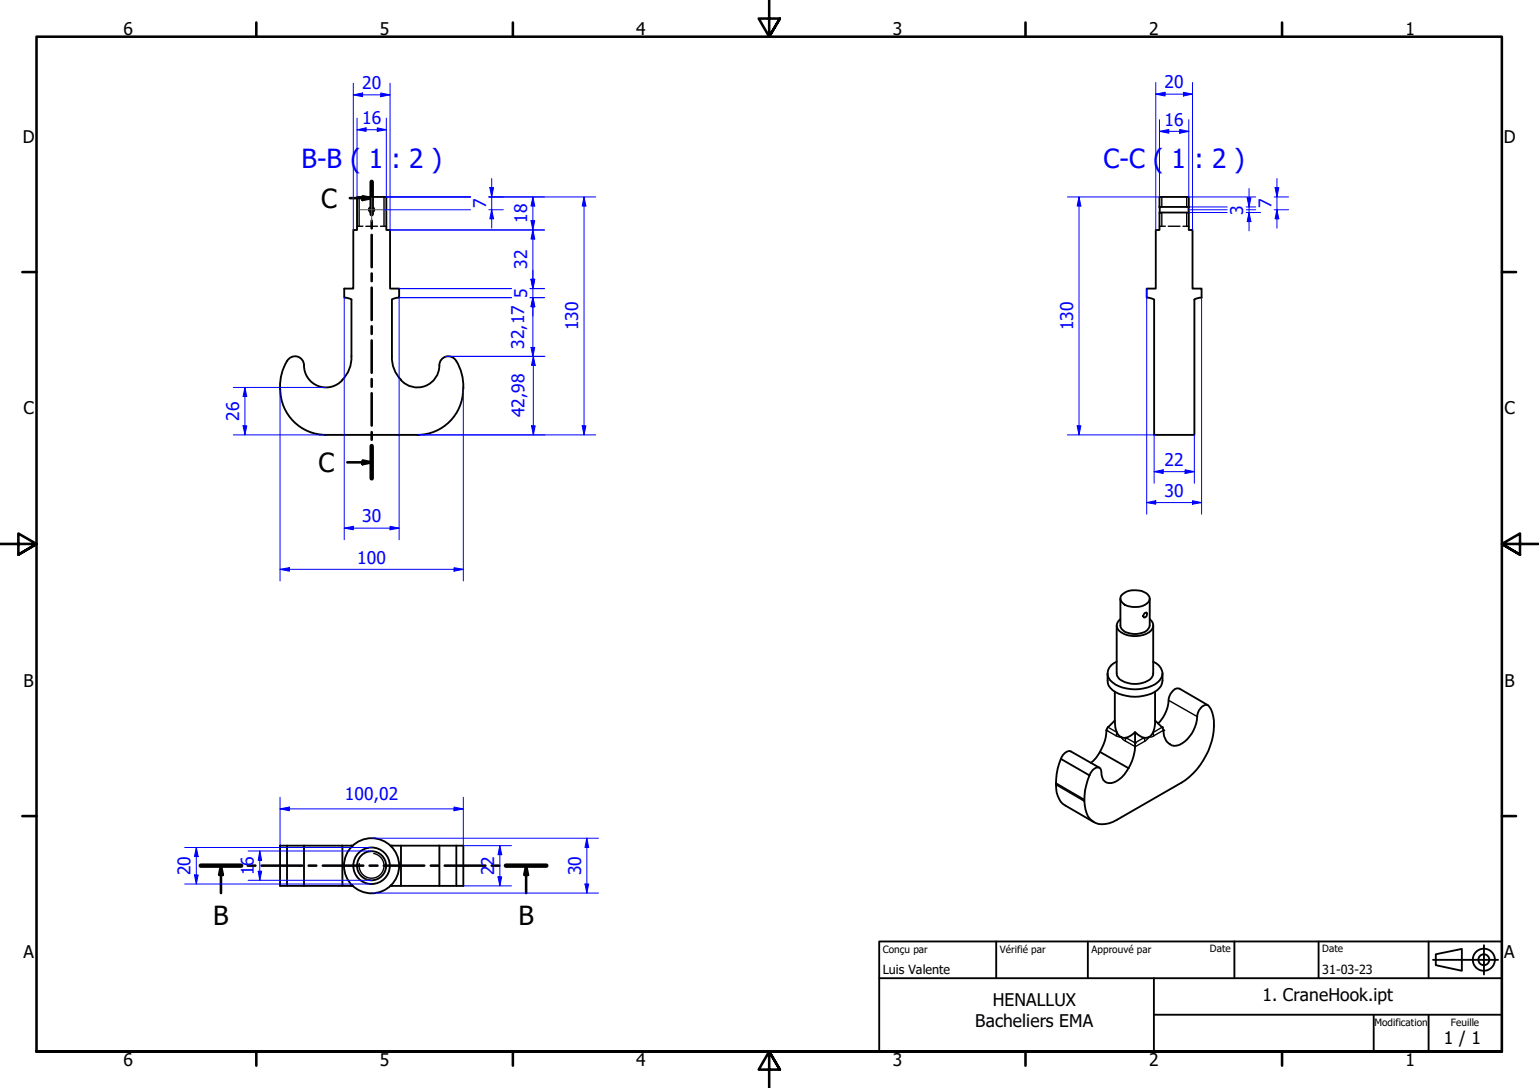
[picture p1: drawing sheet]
<svg xmlns="http://www.w3.org/2000/svg" width="420mm" height="297mm" viewBox="0 0 420 297" stroke-linecap="round" stroke-linejoin="round" font-family="sans-serif">
<!-- layer: Visible (ISO) -->
<g fill="none" stroke="#000" stroke-width=".51">
<path d="M316.5 53.8h8v2.7h-8zM316.5 56.5v1.5M324.5 56.5v1.5M78.4 98.5a13.3 13.3 0 0 0-1.9 7.3M78.4 98.6a2.44 2.44 0 0 1 2.8-1.3 2.44 2.44 0 0 1 1.8 2.4 6 6 0 0 0 3.9 5.7 6 6 0 0 0 6.6-1.6M95.9 97.3a8.5 8.5 0 0 1-2.5 6.4M107 81.8l1.1-.4 .9-.1v-2.5h-2.5v-16h-1v-9h-8v9h-1v16h-2.5v2.5l.9 .1 1.1 .4-.1 15.5M107 81.8v15.5M107 97.3a8.5 8.5 0 0 0 2.5 6.4M327.9 81.3l.1-2.5h-2.4v-16h-1.1v-4.8h-8v4.8h-1v16h-2.4v2.5l.9 .1 1 .4M327.9 81.3l-1.8 .5v36.9h-11v-36.9M76.5 105.8v.5"/>
<path d="M76.5 106.3a12.5 12.5 0 0 0 12.5 12.4M109.5 103.7a6.1 6.1 0 0 0 6.9 1.6 6.1 6.1 0 0 0 3.6-6.1 2.56 2.56 0 0 1 2.5-1.9 2.56 2.56 0 0 1 2.5 2 13.7 13.7 0 0 1 1.5 7M126.4 106.3a12.5 12.5 0 0 1-12.5 12.4h-24.9M304.9 170.8v13a3.2 3.2 0 0 0 3.1 2.7 6.7 6.7 0 0 0 6.5-1.5l.3-1.2v-13M305.9 163.4v7.4a2.86 2.86 0 0 0 2.7 2.2 5.4 5.4 0 0 0 4.9-1.3l.4-.9v-7.4M305.9 169a2.2 2.2 0 0 0-.9 2.3 2.2 2.2 0 0 0 1.8 1.7 7.3 7.3 0 0 0 7.4-.8 2 2 0 0 0-.3-3.2M306.4 162.3a5.8 5.8 0 0 1 7 .1 1.66 1.66 0 0 1-.9 2.7 5.9 5.9 0 0 1-6-.5 1.44 1.44 0 0 1-.1-2.3zM312.5 167.4l.6-.2a.89 .89 0 0 1-.8 1.4l-.2-.4zM302.4 183.8a4.4 4.4 0 0 0 1.4 4.7 11.2 11.2 0 0 0 12.1 0 3.3 3.3 0 0 0 1.5-2.6v-2.1M304.4 196.7l-1.9 1.9a1.74 1.74 0 0 0-.5 1.7 13.3 13.3 0 0 1-4.2 8M304.4 196.7l.3 2.6 .5 1.2 .6 .6M304.4 188.8v7.9"/>
<path d="M304.9 180.6a3.3 3.3 0 0 0-2.5 3 3.3 3.3 0 0 0 2.1 3.3 11.2 11.2 0 0 0 11.5-.6 3 3 0 0 0-.3-5.2l-.9-.5M309.9 199.9v2.9a11.9 11.9 0 0 1-1.8 6.9M315.3 196.7l-.1 1.9a2.67 2.67 0 0 1-2.9 2.8l-1.2-.5-1.2-1-1.3 1a2.71 2.71 0 0 1-2.5 .4M315.3 196.7l1.9 1.9 .4 .8a4.4 4.4 0 0 0 1.8 3.8M315.3 188.8v7.9M329.8 192.5l-7.8-4.5a2.14 2.14 0 0 0-2.5 1.5l-.4 1.1a10 10 0 0 1-2.9 6.9M288.3 213.9a6.5 6.5 0 0 0 2.6 6l7.7 4.6M289.6 207.2l7.8 4.5M297.4 211.7a18.4 18.4 0 0 0-1.4 6.7M300.2 209.6l-7.8-4.4a2.39 2.39 0 0 0-2.8 2 16.9 16.9 0 0 0-1.3 6.7M300.3 205.3l7.8 4.4M308.1 209.7a6.6 6.6 0 0 1-5.4 4.1 2.52 2.52 0 0 1-2-3.1 1.05 1.05 0 0 0-.6-1.1 1.05 1.05 0 0 0-1.2 .2l-.8 .8-.7 1.1"/>
<path d="M319.3 203.2h.1M319.4 203.2a3.3 3.3 0 0 0 4-.7 9.9 9.9 0 0 0 3.5-7.4l.4-1.2a2.1 2.1 0 0 1 2.5-1.3 9.1 9.1 0 0 1 1.5 7 20 20 0 0 1-8.7 14.1l-17.7 10.1a5.6 5.6 0 0 1-7.8-.9 10.1 10.1 0 0 1-1.1-4.5l-7.7-4.5M78.4 230.9v11h-1.9v-11h19.4M83 230.9v11M93.5 230.9v11h-15.1M95.9 230.9l.2 .2M95.9 230.9h.5M106.6 230.9h.3M106.9 230.9l-.2 .2M106.9 230.9h19.6v11h-1.9M109.5 230.9v11h-2.6M120 230.9v11"/>
<path d="M124.6 230.9v11h-15.1M93.5 241.9h2.4M95.9 241.9h.5M96.1 241.7l-.2 .2M106.6 241.9h.3M106.7 241.7l.2 .2"/>
<circle cx="101.4" cy="57.2" r=".73"/>
<circle cx="101.4" cy="236.4" r="4"/>
<circle cx="101.4" cy="236.4" r="5"/>
<circle cx="101.4" cy="236.4" r="7.5"/>
</g>
<!-- layer: Visible Narrow (ISO) -->
<g fill="none" stroke="#000" stroke-width=".38">
<path d="M98 53.8v8M104.8 53.8v8M317.2 53.8v2.7M317.2 58v3.8M324 53.8v2.7M324 58v3.8M302.1 199.4l2.6 1.5M302.5 198.6l2.4 1.3-.2 1M317.2 198.6l-2.4 1.4 .2 .9M317.6 199.4l-2.6 1.5M319 191.2l7.8 4.4M288.3 214.2l7.7 4.5"/>
<path d="M304.7 200.9l1.2 .3M305.8 201.1l.3 .2zM306.1 201.3l.5 .6 .6 .4M307.2 202.3l.2-.9 2.5 1.4 2.4-1.4 .2 1M307.2 202.3l2.7 1.5M312.5 202.4l-2.6 1.5M315 200.9l-.7 .3a.88 .88 0 0 0-1.1 .7l-.7 .5M102 233a3.4 3.4 0 0 1 2.8 4 3.4 3.4 0 0 1-3.9 2.7 3.4 3.4 0 0 1-2.8-3.9"/>
</g>
<!-- layer: Hidden (ISO) -->
<path d="M97.5 61.8h1.6M99.9 61.8h3.2M103.9 61.8h1.6M316.5 61.8h1.6M319 61.8h3.1M323 61.8h1.5" fill="none" stroke="#000" stroke-width=".38"/>
<!-- layer: Visible (ISO) -->
<g fill="#000">
<circle cx="302.1" cy="199.4" r=".25"/>
<circle cx="317.2" cy="198.6" r=".25"/>
<circle cx="317.6" cy="199.4" r=".25"/>
<circle cx="309.9" cy="202.8" r=".25"/>
</g>
<!-- layer: Visible Narrow (ISO) -->
<circle cx="306.1" cy="201.3" r=".19" fill="#000"/>
<!-- layer: Section Line (ISO) -->
<g fill="none" stroke="#000" stroke-width=".7">
<path d="M95.5 54.1h6M99 53.6l2.5 .5-2.5 .5zM101.5 49.6v8.9M101.5 60.2v2.1M101.5 64.1v8.8M101.5 74.7v2.1M101.5 78.5v8.9M101.5 89.1v2.1M101.5 92.9v8.9M101.5 103.5v2.1M101.5 107.4v8.8M101.5 118v2.1"/>
<path d="M94.8 126.2h6.7M99 125.7l2.5 .5-2.5 .5zM101.5 121.8v8.8M54.8 236.3h11M60.3 236.3l.5 2.6h-1zM60.3 236.3v7.5M67.6 236.3h2.1M71.4 236.3h11.1M84.3 236.3h2.1M88.1 236.3h11.1M100.9 236.3h2.2M104.8 236.3h11"/>
<path d="M117.6 236.3h2.1M121.4 236.3h11.1M134.2 236.3h2.1M138.1 236.3h11.1M143.6 236.3l.5 2.6h-1zM143.6 236.3v7.5"/>
</g>
<path d="M101.5 49.6v8.9M101.5 121.8v8.8M54.8 236.3h11M138.1 236.3h11.1" fill="none" stroke="#000" stroke-width="1.2"/>
<g fill="#000">
<path d="M99 53.6l2.5 .5-2.5 .5z" fill-rule="evenodd"/>
<path d="M99 125.7l2.5 .5-2.5 .5z" fill-rule="evenodd"/>
<path d="M60.3 236.3l.5 2.6h-1z" fill-rule="evenodd"/>
<path d="M143.6 236.3l.5 2.6h-1z" fill-rule="evenodd"/>
</g>
<!-- layer: Border (ISO) -->
<g fill="none" stroke="#000" stroke-width=".7">
<path d="M70 6.1v3.9M140 6.1v3.9M210 0v10l-2.9-4.9h5.8l-2.9 4.9 2.9-4.9M280 6.1v3.9M350 6.1v3.9M6.1 74.3h3.9M410 74.3h3.9M0 148.5h10l-5-2.8v5.7l5-2.9-5 2.9M420 148.5h-10l5-2.8v5.7l-5-2.9 5 2.9M6.1 222.8h3.9M410 222.8h3.9M10 287.1v-277.1h400v277.1h-400h400"/>
<path d="M70 287.1v3.8M140 287.1v3.8M212.9 292l-2.9-4.9 2.9 4.9h-5.8l2.9-4.9v9.9M280 287.1v3.8M350 287.1v3.8"/>
</g>
<!-- layer: Title (ISO) -->
<g fill="none" stroke="#000" stroke-width=".51">
<path d="M240 257h170v30.1h-170zM272 257v10.1M297 257v10.1M337 257v10.1M360 257v10.1M390 257v10.1M405.1 258v8.1M240 267.1h170M315 277h95M315 267.1v20M375 277v10.1M390 277v10.1"/>
<path d="M391.2 262.1h17.8M392 260.5l7.1-1.4v5.9l-7.1-1.5z"/>
<circle cx="405.1" cy="262" r="3"/>
<circle cx="405.1" cy="262" r="1.49"/>
</g>
<!-- layer: Dimension (ISO) -->
<path d="M66.9 105.8v2.5" fill="none" stroke="#00f" stroke-width=".27"/>
<path d="M66.9 105.8l.5 2.5h-1z" fill-rule="evenodd" fill="#00f"/>
<path d="M66.9 105.8l.5 2.5h-1zM66.9 116.3v2.4" fill="none" stroke="#00f" stroke-width=".27"/>
<path d="M66.4 116.3h1l-.5 2.4z" fill-rule="evenodd" fill="#00f"/>
<path d="M63.7 105.8h25.3M63.7 118.7h25.3M66.4 116.3h1l-.5 2.4zM66.9 108.3v8M124 155.4h2.5" fill="none" stroke="#00f" stroke-width=".27"/>
<path d="M124 155l2.5 .4-2.5 .5z" fill-rule="evenodd" fill="#00f"/>
<path d="M76.5 155.4h2.5M124 155l2.5 .4-2.5 .5z" fill="none" stroke="#00f" stroke-width=".27"/>
<path d="M76.5 155.4l2.5-.4v.9z" fill-rule="evenodd" fill="#00f"/>
<path d="M145.6 97.3v2.4M76.5 106.3v52.3M126.5 106.3v52.3M76.5 155.4l2.5-.4v.9zM79 155.4h45" fill="none" stroke="#00f" stroke-width=".27"/>
<path d="M145.6 97.3l.5 2.4h-1z" fill-rule="evenodd" fill="#00f"/>
<path d="M145.6 97.3l.5 2.4h-1zM145.6 116.3v2.4" fill="none" stroke="#00f" stroke-width=".27"/>
<path d="M145.1 116.3h1l-.5 2.4z" fill-rule="evenodd" fill="#00f"/>
<path d="M122.4 97.3h26.4M145.6 99.7v16.6M114 118.7h34.8M145.1 116.3h1l-.5 2.4zM94 144.2h2.5" fill="none" stroke="#00f" stroke-width=".27"/>
<path d="M94 144.2l2.5-.5v.9z" fill-rule="evenodd" fill="#00f"/>
<path d="M94 144.2l2.5-.5v.9zM106.5 144.2h2.5" fill="none" stroke="#00f" stroke-width=".27"/>
<path d="M106.5 143.7l2.5 .5-2.5 .4z" fill-rule="evenodd" fill="#00f"/>
<path d="M97.5 35.4h2.4M94 81.3v66.1M109 81.3v66.1M96.5 144.2h10M106.5 143.7l2.5 .5-2.5 .4z" fill="none" stroke="#00f" stroke-width=".27"/>
<path d="M97.5 35.4l2.4-.5v1z" fill-rule="evenodd" fill="#00f"/>
<path d="M97.5 35.4l2.4-.5v1zM103 35.4h2.5" fill="none" stroke="#00f" stroke-width=".27"/>
<path d="M103 34.9l2.5 .5-2.5 .5z" fill-rule="evenodd" fill="#00f"/>
<path d="M96.5 25.9h2.5M97.5 32.2v21.6M99.9 35.4h3.1M103 34.9l2.5 .5-2.5 .5zM105.5 32.2v21.6" fill="none" stroke="#00f" stroke-width=".27"/>
<!-- layer: Center Mark (ISO) -->
<path d="M98.2 57.3h6.5M101.5 54v6.5" fill="none" stroke="#f00" stroke-width=".27"/>
<!-- layer: Dimension (ISO) -->
<path d="M96.5 25.9l2.5-.5v1z" fill-rule="evenodd" fill="#00f"/>
<path d="M96.5 25.9l2.5-.5v1zM103.9 25.9h2.6" fill="none" stroke="#00f" stroke-width=".27"/>
<path d="M103.9 25.4l2.6 .5-2.6 .5z" fill-rule="evenodd" fill="#00f"/>
<path d="M96.5 22.7v40.1M99 25.9h4.9M103.9 25.4l2.6 .5-2.6 .5zM106.5 22.7v40.1M316.5 35.9h2.6" fill="none" stroke="#00f" stroke-width=".27"/>
<path d="M316.5 35.9l2.6-.5v1z" fill-rule="evenodd" fill="#00f"/>
<path d="M316.5 35.9l2.6-.5v1zM322.1 35.9h2.4" fill="none" stroke="#00f" stroke-width=".27"/>
<path d="M322.1 35.4l2.4 .5-2.4 .5z" fill-rule="evenodd" fill="#00f"/>
<path d="M316.5 32.7v21.1M319.1 35.9h3M322.1 35.4l2.4 .5-2.4 .5zM324.5 32.7v21.1M341 54v2.5" fill="none" stroke="#00f" stroke-width=".27"/>
<path d="M340.5 54h1l-.5 2.5z" fill-rule="evenodd" fill="#00f"/>
<path d="M340.5 54h1l-.5 2.5zM341 58v2.5" fill="none" stroke="#00f" stroke-width=".27"/>
<path d="M341 58l.5 2.5h-1z" fill-rule="evenodd" fill="#00f"/>
<path d="M324.5 58h10.5M324.5 56.5h10.5M340.2 58h4M340.2 56.5h2.6M341 58l.5 2.5h-1zM341 51.5v2.5M341 56.5v1.5M348.6 51.2v2.6M341 60.5v2.5" fill="none" stroke="#00f" stroke-width=".27"/>
<path d="M348.1 51.2h1l-.5 2.6z" fill-rule="evenodd" fill="#00f"/>
<path d="M348.1 51.2h1l-.5 2.6zM348.6 57.3v2.4" fill="none" stroke="#00f" stroke-width=".27"/>
<path d="M348.6 57.3l.5 2.4h-1z" fill-rule="evenodd" fill="#00f"/>
<path d="M315.5 25.7h2.6M324.5 57.3h10.5M324.5 53.8h18.3M340.2 57.3h2.6M347.9 53.8h3.9M347.9 57.3h3.9M348.6 57.3l.5 2.4h-1zM348.6 48.8v2.4M348.6 53.8v3.5M348.6 59.7v2.6" fill="none" stroke="#00f" stroke-width=".27"/>
<path d="M315.5 25.7l2.6-.5v1z" fill-rule="evenodd" fill="#00f"/>
<path d="M315.5 25.7l2.6-.5v1zM323.1 25.7h2.5" fill="none" stroke="#00f" stroke-width=".27"/>
<path d="M323.1 25.2l2.5 .5-2.5 .5z" fill-rule="evenodd" fill="#00f"/>
<path d="M315.5 22.5v40.3M318.1 25.7h5M323.1 25.2l2.5 .5-2.5 .5zM325.6 22.5v40.3M294.6 116.3v2.4" fill="none" stroke="#00f" stroke-width=".27"/>
<path d="M294.1 116.3h1l-.5 2.4z" fill-rule="evenodd" fill="#00f"/>
<path d="M294.6 53.8v2.4M294.1 116.3h1l-.5 2.4z" fill="none" stroke="#00f" stroke-width=".27"/>
<path d="M294.6 53.8l.5 2.4h-1z" fill-rule="evenodd" fill="#00f"/>
<path d="M291.4 53.8h25.1M294.6 53.8l.5 2.4h-1zM294.6 56.2v60.1M291.4 118.7h23.7M313.1 137.2h2.4" fill="none" stroke="#00f" stroke-width=".27"/>
<path d="M313.1 137.2l2.4-.5v1z" fill-rule="evenodd" fill="#00f"/>
<path d="M313.1 137.2l2.4-.5v1zM325.6 137.2h2.4" fill="none" stroke="#00f" stroke-width=".27"/>
<path d="M325.6 136.7l2.4 .5-2.4 .5z" fill-rule="evenodd" fill="#00f"/>
<path d="M313.1 78.8v61.6M328 81.3v59.1M315.1 128.8h2.5M315.5 137.2h10.1M325.6 136.7l2.4 .5-2.4 .5z" fill="none" stroke="#00f" stroke-width=".27"/>
<path d="M315.1 128.8l2.5-.5v1z" fill-rule="evenodd" fill="#00f"/>
<path d="M315.1 128.8l2.5-.5v1zM323.5 128.8h2.6" fill="none" stroke="#00f" stroke-width=".27"/>
<path d="M323.5 128.3l2.6 .5-2.6 .5z" fill-rule="evenodd" fill="#00f"/>
<path d="M159.4 53.8v2.4M315.1 118.7v13.2M326.1 118.7v13.2M317.6 128.8h5.9M323.5 128.3l2.6 .5-2.6 .5z" fill="none" stroke="#00f" stroke-width=".27"/>
<path d="M159.4 53.8l.6 2.4h-1.1z" fill-rule="evenodd" fill="#00f"/>
<path d="M159.4 53.8l.6 2.4h-1.1zM159.4 116.3v2.4" fill="none" stroke="#00f" stroke-width=".27"/>
<path d="M158.9 116.3h1.1l-.6 2.4z" fill-rule="evenodd" fill="#00f"/>
<path d="M105.5 53.8h23M133.5 53.8h29.1M145.5 53.8v2.4M159.4 56.2v60.1M114 118.7h48.6M158.9 116.3h1.1l-.6 2.4z" fill="none" stroke="#00f" stroke-width=".27"/>
<path d="M145.5 53.8l.5 2.4h-1z" fill-rule="evenodd" fill="#00f"/>
<path d="M145.5 53.8l.5 2.4h-1zM145.5 60.2v2.6" fill="none" stroke="#00f" stroke-width=".27"/>
<path d="M145 60.2h1l-.5 2.6z" fill-rule="evenodd" fill="#00f"/>
<path d="M105.5 53.8h23M133.5 53.8h15.2M145.5 56.2v4M106.5 62.8h42.2M145 60.2h1l-.5 2.6zM145.5 62.8v2.5" fill="none" stroke="#00f" stroke-width=".27"/>
<path d="M145.5 62.8l.5 2.5h-1z" fill-rule="evenodd" fill="#00f"/>
<path d="M145.5 62.8l.5 2.5h-1zM145.5 76.2v2.6" fill="none" stroke="#00f" stroke-width=".27"/>
<path d="M145 76.2h1l-.5 2.6z" fill-rule="evenodd" fill="#00f"/>
<path d="M106.5 62.8h42.2M109 78.8h30.6M144.7 78.8h4M145 76.2h1l-.5 2.6zM145.5 65.3v13.5" fill="none" stroke="#00f" stroke-width=".27"/>
<path d="M145 76.2h1l-.5 2.6z" fill-rule="evenodd" fill="#00f"/>
<path d="M145 76.2h1l-.5 2.6zM145.5 81.3v2.4" fill="none" stroke="#00f" stroke-width=".27"/>
<path d="M145.5 81.3l.5 2.4h-1z" fill-rule="evenodd" fill="#00f"/>
<path d="M109 78.8h30.6M144.7 78.8h4M145.5 73.8v2.4M145.5 78.8v7.5M108.8 81.3h30.8M144.7 81.3h4M145.5 81.3l.5 2.4h-1z" fill="none" stroke="#00f" stroke-width=".27"/>
<path d="M145.5 81.3l.5 2.4h-1z" fill-rule="evenodd" fill="#00f"/>
<path d="M145.5 81.3l.5 2.4h-1zM145.5 94.9v2.4" fill="none" stroke="#00f" stroke-width=".27"/>
<path d="M145 94.9h1l-.5 2.4z" fill-rule="evenodd" fill="#00f"/>
<path d="M134.2 51.2v2.6M109 81.3h30.6M121.8 97.3h26.9M144.7 81.3h4M145 94.9h1l-.5 2.4zM145.5 83.7v11.2" fill="none" stroke="#00f" stroke-width=".27"/>
<path d="M133.7 51.2h1l-.5 2.6z" fill-rule="evenodd" fill="#00f"/>
<path d="M133.7 51.2h1l-.5 2.6zM134.2 57.3v2.4" fill="none" stroke="#00f" stroke-width=".27"/>
<path d="M134.2 57.3l.5 2.4h-1z" fill-rule="evenodd" fill="#00f"/>
<path d="M104.7 57.3h23.8M105.5 53.8h23M133.5 57.3h3.9M133.5 53.8h3.9M134.2 57.3l.5 2.4h-1zM134.2 48.8v2.4M134.2 53.8v3.5M134.2 59.7v2.6M76.5 220.8h2.5" fill="none" stroke="#00f" stroke-width=".27"/>
<path d="M76.5 220.8l2.5-.5v1z" fill-rule="evenodd" fill="#00f"/>
<path d="M76.5 220.8l2.5-.5v1zM124 220.8h2.5" fill="none" stroke="#00f" stroke-width=".27"/>
<path d="M124 220.3l2.5 .5-2.5 .5z" fill-rule="evenodd" fill="#00f"/>
<path d="M76.5 217.7v13.2M126.5 217.7v13.2M79 220.8h45M124 220.3l2.5 .5-2.5 .5zM160.2 228.8v2.6" fill="none" stroke="#00f" stroke-width=".27"/>
<path d="M160.2 228.8l.5 2.6h-1z" fill-rule="evenodd" fill="#00f"/>
<path d="M160.2 228.8l.5 2.6h-1zM160.2 241.3v2.5" fill="none" stroke="#00f" stroke-width=".27"/>
<path d="M159.7 241.3h1l-.5 2.5z" fill-rule="evenodd" fill="#00f"/>
<path d="M101.5 228.8h61.9M136.5 230.9v2.4M160.2 231.4v9.9M101.5 243.8h61.9M159.7 241.3h1l-.5 2.5z" fill="none" stroke="#00f" stroke-width=".27"/>
<path d="M136.5 230.9l.5 2.4h-1z" fill-rule="evenodd" fill="#00f"/>
<path d="M136.5 230.9l.5 2.4h-1zM136.5 239.4v2.5" fill="none" stroke="#00f" stroke-width=".27"/>
<path d="M136 239.4h1l-.5 2.5z" fill-rule="evenodd" fill="#00f"/>
<path d="M53.6 231.4v2.5M126.5 230.9h13.1M136 239.4h1l-.5 2.5zM136.5 233.3v6.1M126.5 241.9h13.1" fill="none" stroke="#00f" stroke-width=".27"/>
<path d="M53.6 231.4l.5 2.5h-1z" fill-rule="evenodd" fill="#00f"/>
<path d="M53.6 231.4l.5 2.5h-1zM53.6 238.9v2.4" fill="none" stroke="#00f" stroke-width=".27"/>
<path d="M53.1 238.9h1l-.5 2.4z" fill-rule="evenodd" fill="#00f"/>
<path d="M50.4 231.4h51.1M53.1 238.9h1l-.5 2.4zM53.6 233.9v5M70.9 237.9v2.4M50.4 241.3h51.1" fill="none" stroke="#00f" stroke-width=".27"/>
<path d="M70.5 237.9h.9l-.5 2.4z" fill-rule="evenodd" fill="#00f"/>
<path d="M70.5 237.9h.9l-.5 2.4zM70.9 232.3v2.6" fill="none" stroke="#00f" stroke-width=".27"/>
<path d="M70.9 232.3l.5 2.6h-.9z" fill-rule="evenodd" fill="#00f"/>
<path d="M67.8 232.3h33.7M70.9 232.3l.5 2.6h-.9zM70.9 234.9v3M67.8 240.3h33.7" fill="none" stroke="#00f" stroke-width=".27"/>
<g font-size="7.2" fill="#00f">
<text x="82.3" y="45.8">B-B (</text>
<text x="100.7" y="45.8">1</text>
<text x="106.9" y="45.8">: 2 )</text>
<text x="301.3" y="45.8">C-C (</text>
<text x="319.8" y="45.8">1</text>
<text x="326.1" y="45.8">: 2 )</text>
</g>
<g font-size="7.2">
<text x="87.7" y="56.8">C</text>
<text x="87" y="128.9">C</text>
<text x="58.2" y="252.5">B</text>
<text x="141.5" y="252.5">B</text>
</g>
<g font-size="4.8">
<text x="33.7" y="9.6">6</text>
<text x="103.7" y="9.6">5</text>
<text x="173.7" y="9.6">4</text>
<text x="243.7" y="9.6">3</text>
<text x="313.7" y="9.6">2</text>
<text x="383.7" y="9.6">1</text>
<text x="6.2" y="38.9">D</text>
<text x="410.5" y="38.9">D</text>
<text x="6.4" y="113.1">C</text>
<text x="410.7" y="113.1">C</text>
<text x="6.4" y="187.4">B</text>
<text x="410.7" y="187.4">B</text>
<text x="6.4" y="261.7">A</text>
<text x="410.7" y="261.7">A</text>
<text x="271" y="274.6">HENALLUX</text>
<text x="344.7" y="273.4">1. CraneHook.ipt</text>
<text x="266.3" y="280.3">Bacheliers EMA</text>
<text x="394.2" y="285">1 / 1</text>
<text x="33.7" y="290.9">6</text>
<text x="103.7" y="290.9">5</text>
<text x="173.7" y="290.9">4</text>
<text x="243.7" y="290.9">3</text>
<text x="313.7" y="290.9">2</text>
<text x="383.7" y="290.9">1</text>
</g>
<g font-size="4.8" fill="#00f">
<text x="98.9" y="24.3">20</text>
<text x="317.9" y="24.1">20</text>
<text x="98.9" y="33.8">16</text>
<text x="317.9" y="34.3">16</text>
<text x="132.7" y="56.8" transform="rotate(-90 132.7 56.8)">7</text>
<text x="339.4" y="58.6" transform="rotate(-90 339.4 58.6)">3</text>
<text x="347.1" y="56.8" transform="rotate(-90 347.1 56.8)">7</text>
<text x="143.9" y="60.9" transform="rotate(-90 143.9 60.9)">18</text>
<text x="143.9" y="73.4" transform="rotate(-90 143.9 73.4)">32</text>
<text x="143.9" y="81.3" transform="rotate(-90 143.9 81.3)">5</text>
<text x="143.1" y="95.3" transform="rotate(-90 143.1 95.3)">32,17</text>
<text x="157.9" y="90.2" transform="rotate(-90 157.9 90.2)">130</text>
<text x="293" y="90.2" transform="rotate(-90 293 90.2)">130</text>
<text x="143.2" y="114" transform="rotate(-90 143.2 114)">42,98</text>
<text x="65.3" y="114.9" transform="rotate(-90 65.3 114.9)">26</text>
<text x="317.9" y="127.2">22</text>
<text x="317.9" y="135.6">30</text>
<text x="98.9" y="142.5">30</text>
<text x="97.5" y="153.8">100</text>
<text x="94.2" y="218.4">100,02</text>
<text x="52" y="239" transform="rotate(-90 52 239)">20</text>
<text x="69.3" y="239" transform="rotate(-90 69.3 239)">1</text>
<text x="69.3" y="236.3" transform="rotate(-90 69.3 236.3)">6</text>
<text x="134.9" y="239" transform="rotate(-90 134.9 239)">2</text>
<text x="134.9" y="236.3" transform="rotate(-90 134.9 236.3)">2</text>
<text x="158.6" y="239" transform="rotate(-90 158.6 239)">30</text>
</g>
<g font-size="3.4">
<text x="241" y="266">Luis Valente</text>
<text x="361" y="266">31-03-23</text>
</g>
<g font-size="2.7">
<text x="241" y="260.1">Conçu par</text>
<text x="273" y="260.3">Vérifié par</text>
<text x="298" y="260.3">Approuvé par</text>
<text x="330.3" y="260">Date</text>
<text x="361" y="260">Date</text>
<text x="375.2" y="280.1">Modification</text>
<text x="396.1" y="280.1">Feuille</text>
</g>
</svg>
